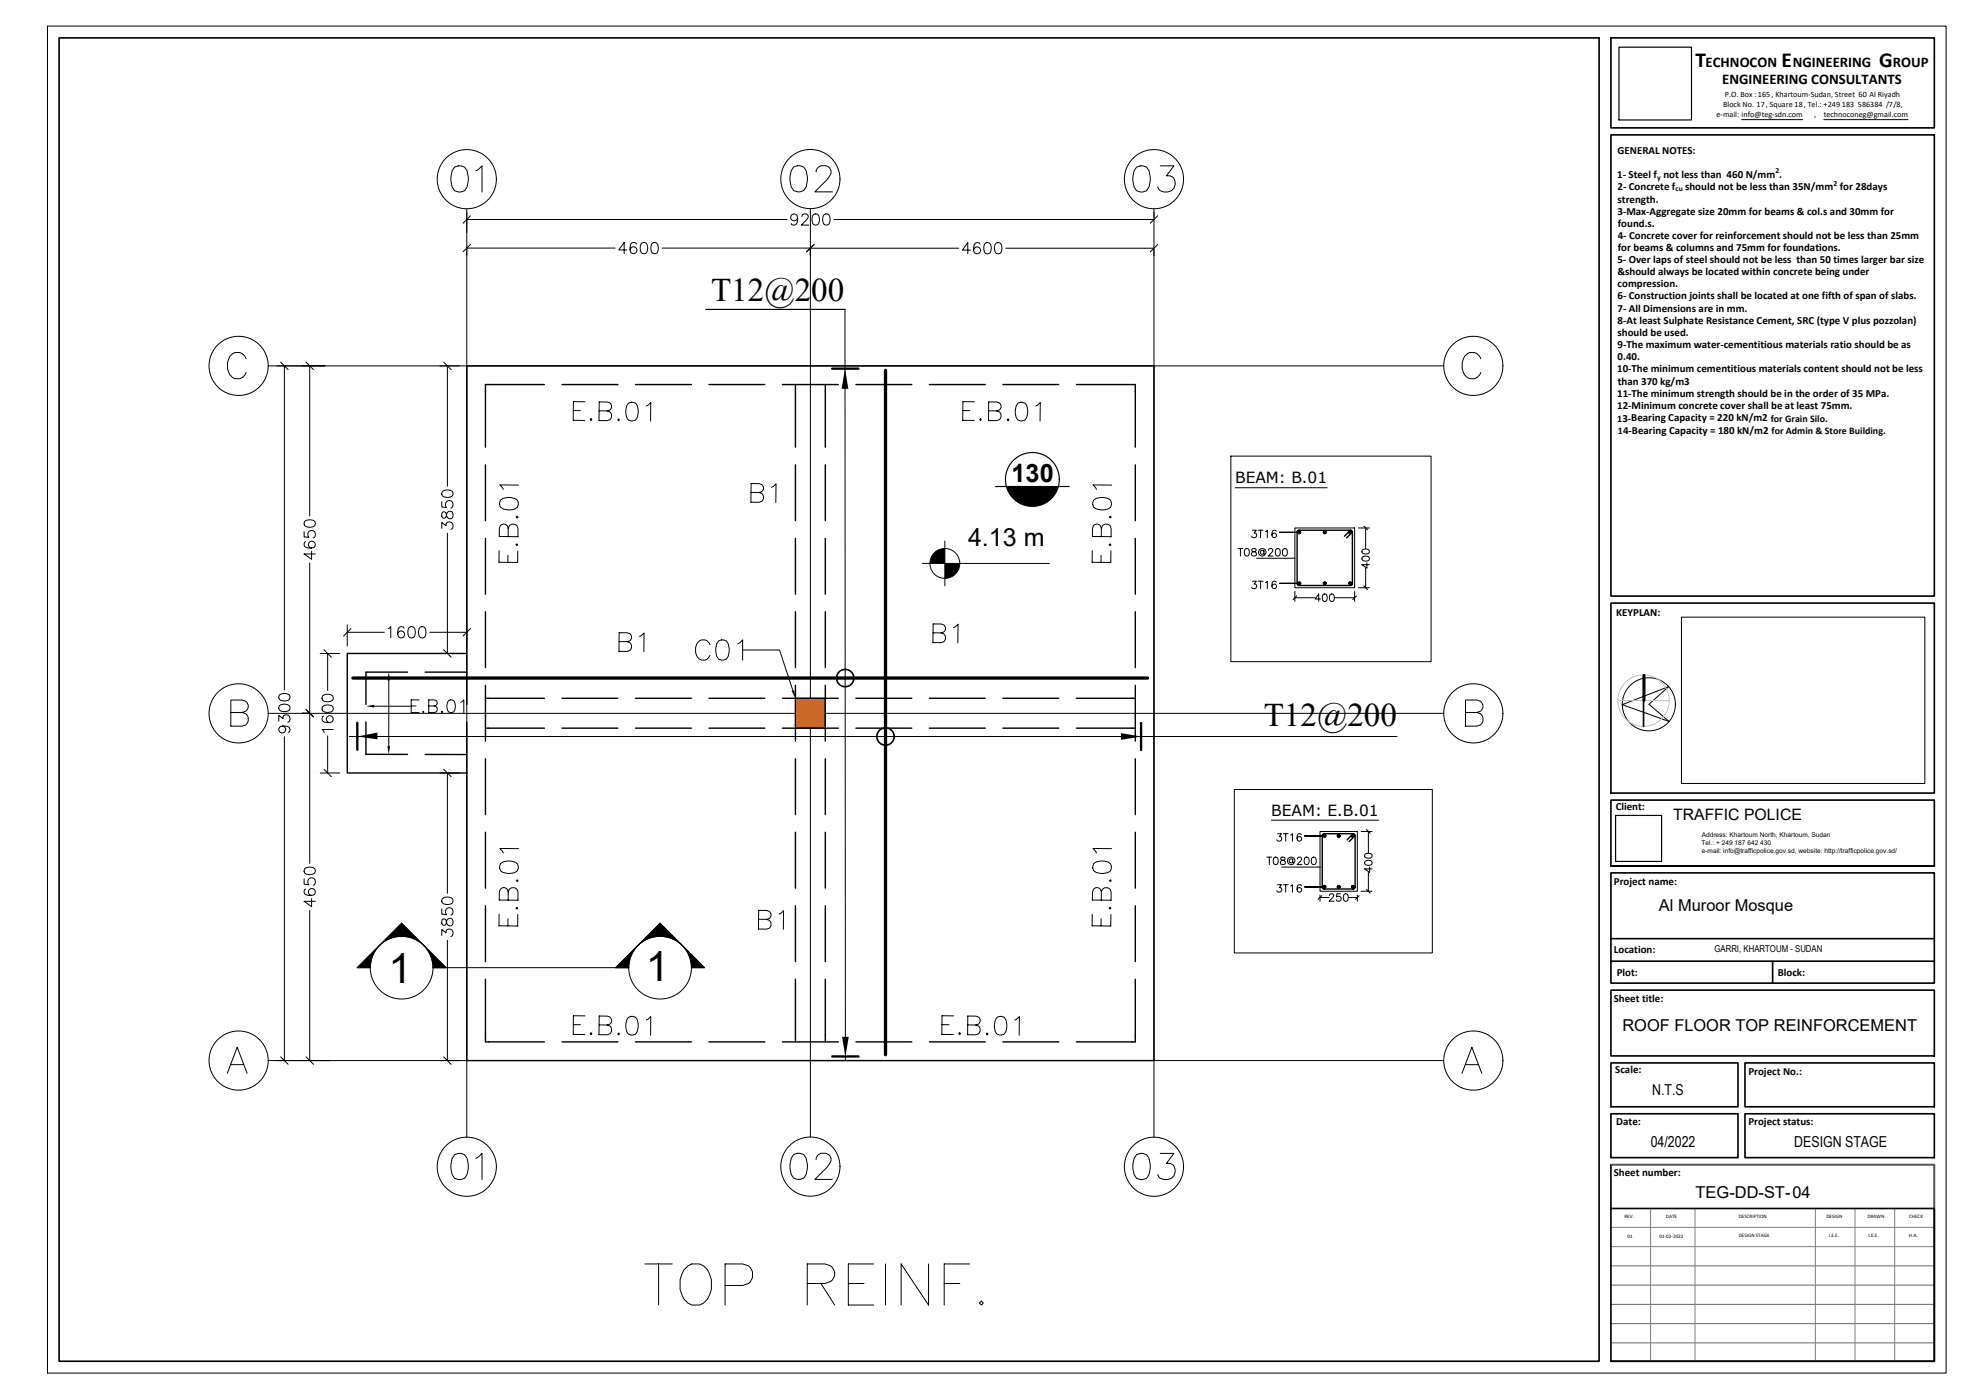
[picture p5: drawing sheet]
<svg xmlns="http://www.w3.org/2000/svg" width="420mm" height="297mm" viewBox="0 0 420 297" stroke-linecap="round" stroke-linejoin="round" font-family="sans-serif">
<g fill="none" stroke="#000" stroke-width=".21">
<path d="M96.7 35.5a1.8 1.8 0 0 1 2.6 .8 4.6 4.6 0 0 1-.5 4.3 1.81 1.81 0 0 1-2.7-.8 4.6 4.6 0 0 1 .6-4.3zM101.2 36.3l.5-.2 .8-.8v5.5M168.8 35.5a1.8 1.8 0 0 1 2.6 .8 4.6 4.6 0 0 1-.5 4.2 1.81 1.81 0 0 1-2.7-.8 4.6 4.6 0 0 1 .6-4.2zM173.5 36.6a1.38 1.38 0 0 1 1.1-1.4h1a1.36 1.36 0 0 1 .8 2.2l-.5 .7-2.6 2.7h3.7M241.7 35.5a1.8 1.8 0 0 1 2.6 .8 4.6 4.6 0 0 1-.5 4.3 1.81 1.81 0 0 1-2.7-.8 4.6 4.6 0 0 1 .6-4.3zM246.7 35.3h2.9l-1.6 2.1a1.63 1.63 0 0 1 1.8 .7 1.63 1.63 0 0 1-.2 1.9 2.01 2.01 0 0 1-3.4-.2M99.3 44.4v197.4M99.3 46.7h68M99.3 52.7h31.5M100 45.9l-1.5 1.6M100 52l-1.5 1.5M133.3 53.1h-1.7l1.1-1.5v2.3"/>
<path d="M135.3 51.9a.7 .7 0 0 0-1-.2 1.84 1.84 0 0 0 0 2.1 .74 .74 0 0 0 1.1-.3 .74 .74 0 0 0-.5-1 .74 .74 0 0 0-.9 .6M136.5 51.7a.77 .77 0 0 1 1.1 .3 1.97 1.97 0 0 1-.2 1.8 .77 .77 0 0 1-1.2-.3 1.97 1.97 0 0 1 .3-1.8zM138.7 51.7a.77 .77 0 0 1 1.2 .3 1.97 1.97 0 0 1-.3 1.8 .77 .77 0 0 1-1.1-.3 1.97 1.97 0 0 1 .2-1.8zM140.8 52.7h31.5M169.6 46.3a.74 .74 0 0 1-1 .6 .74 .74 0 0 1-.3-1.2 .74 .74 0 0 1 1.2 .1 2.14 2.14 0 0 1-.3 1.9 .7 .7 0 0 1-1-.2M170.5 46l.1-.3 .4-.2 .6 .1a.54 .54 0 0 1 .1 .8l-1.3 1.5h1.6M172.3 44.4v197.4M172.3 52.8h31.5M173 45.6a.77 .77 0 0 1 1.1 .3 1.97 1.97 0 0 1-.2 1.8 .77 .77 0 0 1-1.1-.3 1.97 1.97 0 0 1 .2-1.8zM173.1 52l-1.6 1.6M175.3 45.6a.77 .77 0 0 1 1.1 .3 1.97 1.97 0 0 1-.2 1.8 .77 .77 0 0 1-1.2-.3 1.97 1.97 0 0 1 .3-1.8zM177.3 46.7h68.1"/>
<path d="M206.3 53.2h-1.7l1.2-1.6v2.4M208.4 51.9a.7 .7 0 0 0-1-.2 1.84 1.84 0 0 0 0 2.2 .74 .74 0 0 0 1-.4 .74 .74 0 0 0-.5-1 .74 .74 0 0 0-.9 .7M209.5 51.7a.77 .77 0 0 1 1.2 .3 1.97 1.97 0 0 1-.3 1.9 .77 .77 0 0 1-1.1-.4 1.97 1.97 0 0 1 .2-1.8zM211.8 51.7a.77 .77 0 0 1 1.1 .3 1.97 1.97 0 0 1-.2 1.9 .77 .77 0 0 1-1.1-.4 1.97 1.97 0 0 1 .2-1.8zM213.8 52.8h31.6M245.4 44.4v197.4M246.2 45.9l-1.6 1.6M246.2 52l-1.6 1.6M52.3 76.3a1.93 1.93 0 0 0-1.8-1.4 1.93 1.93 0 0 0-1.9 1.4 3.1 3.1 0 0 0 1.4 4.2 1.97 1.97 0 0 0 2.3-1.3M57 77.8h250M59.7 77l1.6 1.6M60.5 77.8v68.9"/>
<path d="M65.1 77l1.5 1.6M65.9 77.8v31.9M314.9 76.3a1.93 1.93 0 0 0-1.9-1.4 1.93 1.93 0 0 0-1.8 1.4 3.1 3.1 0 0 0 1.3 4.2 1.97 1.97 0 0 0 2.4-1.3M64.7 113v1.2l1 .1a.84 .84 0 0 1 0-1.3 .84 .84 0 0 1 1.2 .2 .84 .84 0 0 1-.3 1.2M64.8 110.9a1.84 1.84 0 0 1 2.1 0 .77 .77 0 0 1-.3 1.1 1.97 1.97 0 0 1-1.8-.2l-.1-.4zM65 115.2a.7 .7 0 0 0-.2 1 1.84 1.84 0 0 0 2.1 0 .74 .74 0 0 0-.3-1.1 .74 .74 0 0 0-1 .5 .74 .74 0 0 0 .7 .9M65.9 119.7v63.9M66.3 117.2v1.7l-1.6-1.1h2.3M49.1 151.5h2.4a1.46 1.46 0 0 1 1.3 1.4 1.46 1.46 0 0 1-1.3 1.5h-2.4v-5.6h2.4l.8 .3a1.28 1.28 0 0 1 0 2.1l-.8 .3M57 151.7h250M59.3 153.3v-1.2l.9 .7a.77 .77 0 0 1 .9-.8 .77 .77 0 0 1 .6 1l-.2 .3-.3 .3M59.4 150.1a1.84 1.84 0 0 1 2.1 0 .77 .77 0 0 1-.3 1.1 1.97 1.97 0 0 1-1.8-.2l-.1-.4z"/>
<path d="M59.4 147.8a1.84 1.84 0 0 1 2.1 0 .77 .77 0 0 1-.3 1.1 1.97 1.97 0 0 1-1.8-.2l-.1-.3zM60.1 154.4a.74 .74 0 0 1 .6 1 .74 .74 0 0 1-1.2 .3 .74 .74 0 0 1 .1-1.2 2.15 2.15 0 0 1 1.9 .2 .7 .7 0 0 1-.2 1M60.5 156.6v68.9M65.1 150.9l1.5 1.5M311.6 151.5h2.4a1.46 1.46 0 0 1 1.4 1.4 1.46 1.46 0 0 1-1.4 1.5h-2.4v-5.6h2.4l.8 .3a1.28 1.28 0 0 1 0 2.1l-.8 .3M64.7 186.9v1.1l1 .1a.84 .84 0 0 1 0-1.3 .84 .84 0 0 1 1.2 .2 .84 .84 0 0 1-.3 1.2M64.8 184.7a1.84 1.84 0 0 1 2.1 0 .77 .77 0 0 1-.3 1.1 1.97 1.97 0 0 1-1.8-.2l-.1-.3zM65 189a.7 .7 0 0 0-.2 1 1.84 1.84 0 0 0 2.1 0 .74 .74 0 0 0-.3-1 .74 .74 0 0 0-1 .5 .74 .74 0 0 0 .7 .9M65.9 193.6v31.9M66.3 191.1v1.7l-1.6-1.2h2.3M48.3 228.2l2.1-5.5 2.2 5.5M49.1 226.4h2.7"/>
<path d="M57 225.5h250M59.7 224.7l1.6 1.6M65.1 224.7l1.5 1.6M310.9 228.2l2.1-5.5 2.1 5.5M311.6 226.4h2.7M96.7 245.5a1.8 1.8 0 0 1 2.6 .8 4.6 4.6 0 0 1-.5 4.2 1.81 1.81 0 0 1-2.7-.8 4.6 4.6 0 0 1 .6-4.2zM101.2 246.3l.5-.3 .8-.8v5.6M168.8 245.5a1.8 1.8 0 0 1 2.6 .8 4.6 4.6 0 0 1-.5 4.2 1.81 1.81 0 0 1-2.7-.8 4.6 4.6 0 0 1 .6-4.2zM173.5 246.5a1.38 1.38 0 0 1 1.1-1.3h1a1.36 1.36 0 0 1 .8 2.1l-.5 .8-2.6 2.7h3.7M241.7 245.5a1.8 1.8 0 0 1 2.6 .8 4.6 4.6 0 0 1-.5 4.2 1.81 1.81 0 0 1-2.7-.8 4.6 4.6 0 0 1 .6-4.2zM246.7 245.2h2.9l-1.6 2.2a1.63 1.63 0 0 1 1.8 .7 1.63 1.63 0 0 1-.2 1.9 2.01 2.01 0 0 1-3.4-.3M137.1 268.7h5.8"/>
<path d="M140 268.7v8.8M146.3 269.2a2.99 2.99 0 0 1 4.5 1.6 4.9 4.9 0 0 1-2 6.7 3.1 3.1 0 0 1-3.8-2.1 5.3 5.3 0 0 1 1.3-6.2zM154.2 273.3h3.7a2.29 2.29 0 0 0 2.2-2.3 2.29 2.29 0 0 0-2.2-2.3h-3.7v8.8M171.6 272.9h3.8l1.2-.4a2.02 2.02 0 0 0 0-3.3l-1.2-.5h-3.8v8.8M174.6 272.9l2.9 4.6M180.4 272.9h3.3M185.8 268.7h-5.4v8.8h5.4M188.3 268.7v8.8M197.4 268.7v8.8l-5.8-8.8v8.8M200.8 272.9h3.3M206.2 268.7h-5.4v8.8M208.7 276.6l.4 .5-.4 .4-.4-.4z"/>
<circle cx="99.3" cy="38.1" r="6.3"/>
<circle cx="172.3" cy="38.1" r="6.3"/>
<circle cx="245.4" cy="38.1" r="6.3"/>
<circle cx="50.7" cy="77.8" r="6.3"/>
<circle cx="313.3" cy="77.8" r="6.3"/>
<circle cx="50.7" cy="151.7" r="6.3"/>
<circle cx="313.3" cy="151.7" r="6.3"/>
<circle cx="50.7" cy="225.5" r="6.3"/>
<circle cx="313.3" cy="225.5" r="6.3"/>
<circle cx="99.3" cy="248.1" r="6.3"/>
<circle cx="172.3" cy="248" r="6.3"/>
<circle cx="245.4" cy="248.1" r="6.3"/>
</g>
<path d="M99.3 77.8h146.1v147.7h-146.1v-61.1h-25.5v-25.5h25.5zM103.9 81.8h-.7v1.4M240.7 81.8h.7v1.4M103.2 220.1v1.4h.7M241.4 220.1v1.4h-.7" fill="none" stroke="#000" stroke-width=".3"/>
<path d="M103.2 81.8h138.2M241.4 221.5h-138.2" fill="none" stroke="#000" stroke-width=".3" stroke-dasharray="11.9 3.8" stroke-dashoffset="-.7"/>
<path d="M241.4 81.8v139.7M103.2 221.5v-139.7" fill="none" stroke="#000" stroke-width=".3" stroke-dasharray="11.9 3.8" stroke-dashoffset="-1.4"/>
<path d="M169.1 148.5l6.4 6.3h-6.4zM169.1 148.5h6.4v6.3z" fill-rule="evenodd" fill="#cd6928"/>
<g fill="none" stroke="#000" stroke-width=".21">
<path d="M10.1 5.5h403.7v286.4h-403.7zM10.1 5.5v283.9M370.3 25.4h13M387.8 25.4h17.9M93.5 77.8h4.2M94.3 77l1.6 1.6M95.1 77.8v25.6M179.7 65.8l.1 159.6M121.9 87.3h1.5M124.4 85.4h-2.5v4h2.4M125.5 89.2l.2-.2 .2 .2-.2 .2zM127.4 87.3l1.7 .1a1.04 1.04 0 0 1 1 1 1.04 1.04 0 0 1-1 1h-1.7v-3.9h1.7l.6 .2a.92 .92 0 0 1 0 1.5l-.6 .2"/>
<path d="M131.3 89.3l.2-.2 .2 .2-.2 .2zM133.6 85.7a1.29 1.29 0 0 1 1.9 .6 3.3 3.3 0 0 1-.4 3 1.29 1.29 0 0 1-1.9-.6 3.3 3.3 0 0 1 .4-3zM137.4 86.3l1-.7-.1 3.9M204.7 87.3h1.5M207.2 85.4h-2.5v4h2.5M208.3 89.2l.2-.2 .2 .2-.2 .2zM210.2 87.3l1.7 .1a1.04 1.04 0 0 1 1 1 1.04 1.04 0 0 1-1 1h-1.7v-3.9h1.7l.6 .2a.92 .92 0 0 1 0 1.5l-.6 .2M214.2 89.3l.1-.2 .2 .2-.2 .2zM216.5 85.7a1.29 1.29 0 0 1 1.8 .6 3.3 3.3 0 0 1-.4 3 1.29 1.29 0 0 1-1.8-.6 3.3 3.3 0 0 1 .4-3zM220.2 86.3l1-.7-.1 3.9M261.7 97h42.6v43.7h-42.6zM93.9 112.3v-1.2l.9 .7a.77 .77 0 0 1 .9-.8 .77 .77 0 0 1 .6 1l-.1 .3-.3 .3"/>
<path d="M93.9 106.7v1.1l1.1 .1a.84 .84 0 0 1-.1-1.3 .84 .84 0 0 1 1.3 .2 .84 .84 0 0 1-.3 1.2M94.1 108.9a.9 .9 0 0 0 .2 1.3h.2a1.31 1.31 0 0 0 .6-1.2 .66 .66 0 0 1 .7-.3 .66 .66 0 0 1 .5 .6v.4a.68 .68 0 0 1-.7 .6 .68 .68 0 0 1-.6-.7l-.2-.4a.48 .48 0 0 0-.7-.3zM94.1 104.5a1.84 1.84 0 0 1 2.1 0 .77 .77 0 0 1-.3 1.1 1.97 1.97 0 0 1-1.8-.2l-.2-.3zM95.1 113.4v25.5M106.1 117.1v2.5h4v-2.5M106.4 106.3a3.1 3.1 0 0 1 3.6 .1 1.29 1.29 0 0 1-.6 1.8 3.3 3.3 0 0 1-3-.4l-.2-.9zM108 118.1v1.5M108.1 112.4l-.2-.6a.92 .92 0 0 0-1.5 0l-.2 .6v1.7h3.9v-1.7a1.04 1.04 0 0 0-1-1 1.04 1.04 0 0 0-1 1l-.1 1.7M109.7 115.8l.2-.2 .2 .2-.2 .2zM109.8 109.9l.2-.1 .2 .2-.2 .1zM110.2 103.1h-3.9l.7 1M159.7 104.7h1.7a1.04 1.04 0 0 1 1 1.1 1.04 1.04 0 0 1-1 1h-1.7v-4h1.7l.6 .2a.92 .92 0 0 1 0 1.5l-.6 .2"/>
<path d="M164.1 103.6l.9-.7v3.9M196.1 119.8h27M200.9 115v9.6M232.2 117.1v2.5h4v-2.5M232.5 106.3a3.1 3.1 0 0 1 3.6 .1 1.29 1.29 0 0 1-.5 1.8 3.3 3.3 0 0 1-3.1-.4l-.1-.9zM234.1 118.1v1.5M234.2 112.4l-.2-.6a.92 .92 0 0 0-1.5 0l-.2 .6v1.7h3.9l.1-1.7a1.04 1.04 0 0 0-1.1-1 1.04 1.04 0 0 0-1 1v1.7M235.9 115.8l.1-.2 .2 .2-.2 .2zM235.9 109.9l.2-.1 .2 .2-.2 .1zM236.4 103.1h-4l.7 1M262.6 103.7h19.6M263.2 116.6h1.1"/>
<path d="M263.8 116.6v1.6M264.8 116.7a.52 .52 0 0 1 .8 .2v.4a.68 .68 0 0 1-.6 .9 1.01 1.01 0 0 1-.2-1.5zM266.2 116.7v.5l.5 .1a.46 .46 0 0 1 .5 .4 .46 .46 0 0 1-.4 .5l-.6-.1-.1-.2a.79 .79 0 0 1 .9-.7l.1-.3a.6 .6 0 0 0-.9-.2zM266.3 112.7h.8l-.4 .6a.53 .53 0 0 1 .4 .9 .53 .53 0 0 1-1-.2M267.2 118.7h7.8M267.5 112.7h1.1M268 112.7v1.6M268.7 117.2a.41 .41 0 0 0-.6-.1 .41 .41 0 0 0 0 .6 .41 .41 0 0 0 .6-.1M268.7 117l.1 .8a.68 .68 0 0 0 .2-.9 .68 .68 0 0 0-.9-.2 .8 .8 0 0 0-.4 1.2 .8 .8 0 0 0 1.3 .1M269.1 113l.4-.3v1.6M269.7 117l.3-.4 .5 .1 .1 .2-.2 .6-.7 .7h1M271.4 113l-.1-.2a.52 .52 0 0 0-.8 .2 .93 .93 0 0 0 .4 1.3 .49 .49 0 0 0 .5-.4 .49 .49 0 0 0-.4-.6 .49 .49 0 0 0-.5 .5"/>
<path d="M271.4 116.7a.52 .52 0 0 1 .7 .2l.1 .4a.68 .68 0 0 1-.6 .9 1.01 1.01 0 0 1-.2-1.5zM272.1 113.2h4.2h-4.2h3.4M272.9 116.7a.52 .52 0 0 1 .8 .2v.4a.68 .68 0 0 1-.6 .9 1.01 1.01 0 0 1-.2-1.5zM275.3 112.3h12.7v12.7h-12.7zM276 113.2l.2 .3M276 113.2l.3 .3M276 113.1l.4 .4M276.1 113l.4 .3M276.2 112.9l.3 .4M276.2 112.9l.3 .3M276.3 112.9l.2 .3M276.5 113.4l-.5-.4 .4 .4"/>
<path d="M281.4 113.2l.2 .3M281.4 113.2l.3 .3M281.4 113.1l.4 .4M281.5 113l.4 .3M281.6 112.9l.3 .4M281.6 112.9l.4 .3M281.7 112.9l.3 .3M281.9 113.4l-.5-.4 .4 .4M286.9 113.4l.4-.4-.4 .4M287.1 112.9l-.3 .3M287.2 112.9l-.4 .4M287.3 113l-.4 .3"/>
<path d="M287.4 113.1l-.4 .4M287.4 113.2l-.3 .3M288.8 112.3h2.4M289.7 118.5l.6-.3a.68 .68 0 0 1 .9 .6 .91 .91 0 0 1-1.6 0zM289.7 117l.6-.3a.68 .68 0 0 1 .9 .6 .91 .91 0 0 1-1.6 0zM290 111.9l.8 .8M290.4 112.3v4.4M290.6 119.7v1.1l-1-.7h1.6M68.1 138.9h4.2M68.9 138.1l1.6 1.6M69.7 138.9v7.9M73.8 132.9v4.5"/>
<path d="M73.8 134.4h7.9M74.6 133.6l-1.6 1.6M82.5 133.7l.6-.5v2.4M85.9 133.6a.7 .7 0 0 0-1-.2 1.84 1.84 0 0 0 0 2.1 .74 .74 0 0 0 1.1-.3 .74 .74 0 0 0-.5-1 .74 .74 0 0 0-.9 .6M87.1 133.4a.77 .77 0 0 1 1.1 .3 1.97 1.97 0 0 1-.2 1.8 .77 .77 0 0 1-1.2-.3 1.97 1.97 0 0 1 .3-1.8zM89.3 133.4a.77 .77 0 0 1 1.2 .3 1.97 1.97 0 0 1-.3 1.8 .77 .77 0 0 1-1.1-.3 1.97 1.97 0 0 1 .2-1.8zM91.4 134.4h7.9M93.5 138.9h4.2M94.3 138.1l1.6 1.6M99.3 132.9v4.5M100 133.6l-1.5 1.6M131.6 136.4h1.7a1.04 1.04 0 0 1 1 1.1 1.04 1.04 0 0 1-1 1h-1.7l.1-4h1.7l.5 .2a.92 .92 0 0 1 0 1.5l-.6 .2"/>
<path d="M136 135.3l.9-.7v4M151 137.1a1.49 1.49 0 0 0-1.5-1.1 1.49 1.49 0 0 0-1.4 1.1 2.42 2.42 0 0 0 1 3.2 1.52 1.52 0 0 0 1.9-1M152.8 136.3a1.39 1.39 0 0 1 2 .6 3.5 3.5 0 0 1-.4 3.2 1.39 1.39 0 0 1-2-.6 3.5 3.5 0 0 1 .4-3.2zM156.9 136.9l1-.8v4.2M158.1 138.2h7.7l2.8 8.6M198.4 134.5l1.7 .1a1.04 1.04 0 0 1 1 1 1.04 1.04 0 0 1-1 1h-1.7v-3.9h1.7l.6 .2a.92 .92 0 0 1 0 1.5l-.6 .2M202.8 133.5l.9-.8v4M266.3 123.6h.8l-.4 .6a.53 .53 0 0 1 .4 .8 .53 .53 0 0 1-1-.1M267.5 123.6h1.1M268 123.6v1.6M269.1 123.9l.4-.3v1.6M271.4 123.8l-.1-.1a.52 .52 0 0 0-.8 .2 .93 .93 0 0 0 .4 1.3 .49 .49 0 0 0 .5-.5 .49 .49 0 0 0-.4-.5 .49 .49 0 0 0-.5 .4"/>
<path d="M272.1 124h4.2h-4.2h3.4M275.3 125.8v2.1M275.3 127.1h4.3M275.7 126.7l-.8 .8M276.2 123.8l-.2 .2M276.3 123.8l-.3 .3M276.4 123.8l-.4 .3M276.4 123.8l-.4 .4M276.5 123.8l-.4 .4M276.5 123.9l-.4 .4M276.5 123.9l-.3 .4M276.5 124l-.3 .3"/>
<path d="M276.5 124.1l-.2 .2M280.8 127.4h-1.2l.8-1.1v1.6M281.4 126.4a.52 .52 0 0 1 .7 .2l.1 .4a.68 .68 0 0 1-.6 .9 1.01 1.01 0 0 1-.2-1.5zM281.5 124.2l.4-.4-.4 .5M281.6 123.8l-.2 .2M281.7 123.8l-.3 .3M281.8 123.8l-.4 .3M281.8 123.8l-.4 .4M281.9 123.9l-.3 .4M282 124l-.4 .3M282 124.1l-.3 .2M282.9 126.4a.52 .52 0 0 1 .7 .2l.1 .4a.68 .68 0 0 1-.6 .9 1.01 1.01 0 0 1-.2-1.5z"/>
<path d="M283.7 127.1h4.3M286.8 124l.3 .3M286.8 124.1l.3 .2M286.8 123.9l.4 .4M286.9 123.9l.4 .4M286.9 123.8l.4 .4M287 123.8l.4 .3M287.1 123.8l.3 .3M287.1 123.8l.3 .2M288 125.8v2.1M288.4 126.7l-.8 .8M288.8 125h2.4"/>
<path d="M290 124.6l.8 .8M290.4 120.8v4.2M357.5 131.2h51.8v35.4h-51.8zM68.6 150.2a1.84 1.84 0 0 1 2.1 0 .77 .77 0 0 1-.3 1.2 1.97 1.97 0 0 1-1.8-.3l-.1-.3zM68.6 148a1.84 1.84 0 0 1 2.1 0 .77 .77 0 0 1-.3 1.1 1.97 1.97 0 0 1-1.8-.2l-.1-.4zM68.8 152.3a.7 .7 0 0 0-.2 1 1.84 1.84 0 0 0 2.1 0 .74 .74 0 0 0-.3-1.1 .74 .74 0 0 0-1 .5 .74 .74 0 0 0 .7 .9M69.7 156.5v7.9M70.9 155.1h-2.4l.4 .6M74.3 156.6h222.8M79.6 150.1l3.1 .1v8.4M82.7 144.7v5.5h4.6M87.4 150.1h1.1"/>
<path d="M89.1 148.8h-1.7v2.7h1.7M89.9 151.4l.1-.1 .1 .1-.1 .1zM91.2 150.1h1.1a.71 .71 0 0 1 .7 .7 .71 .71 0 0 1-.7 .7h-1.1v-2.7l1.5 .1a.62 .62 0 0 1 0 1.1l-.4 .1M93.9 151.4l.1-.1 .1 .1-.1 .1zM95.4 148.9a.88 .88 0 0 1 1.3 .4 2.23 2.23 0 0 1-.3 2.1 .88 .88 0 0 1-1.3-.4 2.23 2.23 0 0 1 .3-2.1zM98 149.3l.6-.5v2.7M169.1 148.5h6.4v6.3h-6.4zM344.9 149.8l9.9-3.8-4.2 3.8 4.3 3.6zM68.1 164.4h4.2M68.9 163.6l1.6 1.5M93.5 164.4h4.2M94.3 163.6l1.6 1.5"/>
<path d="M95.1 164.4v25.5M262.5 167.9h42.1v34.7h-42.1zM270.3 174.4h22.9M271.6 177.3h.9l-.5 .6a.53 .53 0 0 1 .4 .8 .53 .53 0 0 1-.9-.2M272.8 177.3h1.1M273.4 177.3v1.6M274.4 177.6l.4-.3v1.6M276.7 177.5l-.1-.2a.52 .52 0 0 0-.7 .3 .93 .93 0 0 0 .4 1.3 .49 .49 0 0 0 .5-.5 .49 .49 0 0 0-.5-.5 .49 .49 0 0 0-.5 .4M277.4 177.7h4.2h-4.2h3.4M280.7 176.8h7.9v12.7h-7.9zM281.3 177.8l.3 .2M281.3 177.7l.3 .3"/>
<path d="M281.3 177.6l.4 .4M281.4 177.6l.4 .4M281.4 177.5l.4 .4M281.5 177.5l.3 .4M281.5 177.5l.4 .3M281.6 177.4l.3 .4M281.6 177.4l.3 .3M284.4 177.8l.2 .2M284.4 177.7l.3 .3M284.4 177.6l.3 .4M284.4 177.6l.4 .4M284.4 177.5l.4 .4"/>
<path d="M284.5 177.5l.4 .4M284.5 177.5l.4 .3M284.6 177.4l.3 .4M284.7 177.4l.2 .3M287.5 177.9l.4-.3-.4 .4M287.6 177.4l-.2 .3M287.7 177.4l-.3 .4M287.8 177.5l-.4 .3M287.8 177.5l-.4 .4M287.9 177.6l-.3 .4M288 177.8l-.3 .2M288 177.7l-.4 .3"/>
<path d="M289.4 176.8h2.4M290.6 176.4l.8 .8M291 176.8v4.6M85.4 199.1a6.7 6.7 0 0 1 6.7 6.6M85.4 196.3l9.4 9.4M85.4 199.1a6.7 6.7 0 0 0-6.7 6.6M85.4 196.3l-9.4 9.4h2.7M85.4 196.3v2.8M93.9 198.9v-1.3l.9 .7a.77 .77 0 0 1 .9-.8 .77 .77 0 0 1 .6 1.1l-.1 .3-.3 .2M93.9 193.2v1.2l1.1 .1a.84 .84 0 0 1-.1-1.3 .84 .84 0 0 1 1.3 .2 .84 .84 0 0 1-.3 1.2M94.1 195.5a.9 .9 0 0 0 .2 1.2h.2a1.31 1.31 0 0 0 .6-1.1 .66 .66 0 0 1 .7-.4 .66 .66 0 0 1 .5 .6v.5a.68 .68 0 0 1-.7 .6 .68 .68 0 0 1-.6-.7l-.2-.5a.48 .48 0 0 0-.7-.2zM94.1 191.1a1.84 1.84 0 0 1 2.1 0 .77 .77 0 0 1-.3 1.1 1.97 1.97 0 0 1-1.8-.2l-.2-.4z"/>
<path d="M95.1 199.9v25.6M106.1 194.4v2.4l4 .1v-2.5M106.4 183.6a3.1 3.1 0 0 1 3.6 .1 1.29 1.29 0 0 1-.6 1.8 3.3 3.3 0 0 1-3-.4l-.2-.9zM108 195.4v1.5M108.1 189.7l-.2-.6a.92 .92 0 0 0-1.5 0l-.2 .6v1.7h3.9v-1.7a1.04 1.04 0 0 0-1-1 1.04 1.04 0 0 0-1 1l-.1 1.7M109.7 193.1l.2-.2 .2 .2-.2 .2zM109.8 187.2l.2-.1 .2 .1-.2 .2zM110.2 180.4h-3.9l.7 1M140.4 199.1a6.7 6.7 0 0 1 6.6 6.6M140.4 196.3l9.4 9.4h-2.8M140.4 196.3v2.8M140.4 199.1a6.7 6.7 0 0 0-6.7 6.6"/>
<path d="M140.4 196.3l-9.5 9.4M161.3 195.5h1.7a1.04 1.04 0 0 1 1 1 1.04 1.04 0 0 1-1 1.1l-1.7-.1v-3.9h1.7l.6 .2a.92 .92 0 0 1 0 1.5l-.6 .2M165.7 194.4l.9-.8v4M232.2 194.4v2.4l4 .1v-2.5M232.5 183.6a3.1 3.1 0 0 1 3.6 .1 1.29 1.29 0 0 1-.5 1.8 3.3 3.3 0 0 1-3.1-.4l-.1-.9zM234.1 195.4v1.5M234.2 189.7l-.2-.6a.92 .92 0 0 0-1.5 0l-.2 .6v1.7h3.9l.1-1.7a1.04 1.04 0 0 0-1.1-1 1.04 1.04 0 0 0-1 1v1.7M235.9 193.1l.1-.2 .2 .2-.2 .2zM235.9 187.2l.2-.1 .2 .1-.2 .2zM236.4 180.4h-4l.7 1M269.4 182.2h1M269.9 182.2v1.6"/>
<path d="M271 182.3a.52 .52 0 0 1 .7 .2l.1 .4a.68 .68 0 0 1-.6 .9 1.01 1.01 0 0 1-.2-1.5zM271.6 188.1h.9l-.5 .6a.53 .53 0 0 1 .4 .9 .53 .53 0 0 1-.9-.2M272.4 182.3v.5l.4 .1a.46 .46 0 0 1 .5 .4 .46 .46 0 0 1-.4 .5h-.5l-.2-.3a.79 .79 0 0 1 .9-.7l.1-.3a.6 .6 0 0 0-.8-.2zM272.5 184.4h7.9M272.8 188.1h1.1M273.4 188.1v1.6M274.4 188.4l.4-.3v1.6M274.9 182.8a.41 .41 0 0 0-.6-.1 .41 .41 0 0 0 0 .7 .41 .41 0 0 0 .6-.2M274.9 182.6l.1 .9a.68 .68 0 0 0 .2-1 .68 .68 0 0 0-1-.2 .8 .8 0 0 0-.3 1.2 .8 .8 0 0 0 1.2 .1M275.9 182.6l.3-.4 .4 .1 .2 .2-.3 .6-.7 .7h1.1M276.7 188.3l-.1-.1a.52 .52 0 0 0-.7 .2 .93 .93 0 0 0 .4 1.3 .49 .49 0 0 0 .5-.5 .49 .49 0 0 0-.5-.5 .49 .49 0 0 0-.5 .5M277.4 188.6h4.2h-4.2h3.4"/>
<path d="M277.5 182.3a.52 .52 0 0 1 .8 .2l.1 .4a.68 .68 0 0 1-.6 .9 1.01 1.01 0 0 1-.3-1.5zM279 182.3a.52 .52 0 0 1 .8 .2l.1 .4a.68 .68 0 0 1-.6 .9 1.01 1.01 0 0 1-.3-1.5zM280.7 190.3v1.3M280.7 190.8h1.9M281.1 190.4l-.8 .8M281.6 188.3l-.3 .2M281.6 188.3l-.3 .3M281.7 188.3l-.4 .4M281.8 188.3l-.4 .4M281.8 188.4l-.4 .4M281.8 188.4l-.3 .4M281.9 188.5l-.4 .3"/>
<path d="M281.9 188.5l-.3 .4M281.9 188.6l-.3 .3M282.7 190.4l.3-.4 .4 .1 .2 .2-.2 .6-.8 .7h1.1M284.4 188.8l.4-.4-.3 .4M284.6 188.3l-.2 .2M284.7 188.3l-.3 .3M284.7 188.3l-.3 .4M284.8 188.3l-.4 .4M284.9 188.5l-.4 .3M284.9 188.5l-.3 .4M284.9 188.6l-.2 .3M285 190h-.7l-.1 .7a.56 .56 0 0 1 .8 0 .56 .56 0 0 1-.1 .8 .56 .56 0 0 1-.8-.2"/>
<path d="M285.9 190.1a.52 .52 0 0 1 .7 .2l.1 .4a.68 .68 0 0 1-.6 .9 1.01 1.01 0 0 1-.2-1.5zM286.7 190.8h1.9M287.4 188.5l.3 .4M287.4 188.6l.2 .3M287.4 188.5l.4 .3M287.4 188.4l.4 .4M287.5 188.4l.4 .4M287.5 188.3l.4 .4M287.6 188.3l.3 .4M287.6 188.3l.4 .3M287.7 188.3l.3 .2M288.6 190.3v1.3"/>
<path d="M289 190.4l-.8 .8M289.4 189.5h2.4M290.2 183.2l.6-.3a.68 .68 0 0 1 1 .6 .91 .91 0 0 1-1.6 0zM290.2 181.6l.6-.2a.68 .68 0 0 1 1 .6 .91 .91 0 0 1-1.6 0zM290.6 189.1l.8 .8M291 185.5v4M291.2 184.4v1.1l-1-.8h1.6M78.7 205.7a6.7 6.7 0 0 1 6.7-6.6 6.7 6.7 0 0 1 6.7 6.6M78.7 205.7a6.7 6.7 0 0 0 6.7 6.7 6.7 6.7 0 0 0 6.7-6.7M121.9 217.9h1.5M124.4 216h-2.5v3.9l2.4 .1M125.5 219.8l.2-.2 .2 .2-.2 .2z"/>
<path d="M127.4 217.9h1.7a1.04 1.04 0 0 1 1 1.1 1.04 1.04 0 0 1-1 1h-1.7v-4h1.7l.6 .2a.92 .92 0 0 1 0 1.6l-.6 .1M131.3 219.9l.2-.2 .2 .2-.2 .1zM133.6 216.3a1.29 1.29 0 0 1 1.9 .6 3.3 3.3 0 0 1-.4 3 1.29 1.29 0 0 1-1.9-.6 3.3 3.3 0 0 1 .4-3zM133.7 205.7a6.7 6.7 0 0 0 6.7 6.7 6.7 6.7 0 0 0 6.6-6.7M133.7 205.7a6.7 6.7 0 0 1 6.7-6.6 6.7 6.7 0 0 1 6.6 6.6M133.7 205.7h-41.7M137.4 216.9l1-.8-.1 4M200.3 217.9h1.5M202.8 216h-2.5v3.9l2.4 .1M203.9 219.8l.1-.2 .2 .2-.2 .2zM205.8 217.9h1.7a1.04 1.04 0 0 1 .9 1.1 1.04 1.04 0 0 1-1 1h-1.7l.1-4h1.7l.6 .2a.92 .92 0 0 1-.1 1.6l-.5 .1M209.7 219.9l.2-.2 .2 .2-.2 .1z"/>
<path d="M212 216.3a1.29 1.29 0 0 1 1.9 .6 3.3 3.3 0 0 1-.4 3 1.29 1.29 0 0 1-1.9-.6 3.3 3.3 0 0 1 .4-3zM215.8 216.9l1-.8-.1 4M93.5 225.5h4.2M94.3 224.7l1.6 1.6"/>
<circle cx="200.9" cy="119.8" r="3.2"/>
<circle cx="350.6" cy="149.8" r="5.6"/>
</g>
<path d="M103.2 148.5h138.2M103.2 154.8h138.2" fill="none" stroke="#000" stroke-width=".3" stroke-dasharray="11.9 3.8" stroke-dashoffset="-.7"/>
<g fill="none" stroke="#000" stroke-width=".3">
<path d="M169.1 81.8v1.4M175.5 81.8v1.4M287.1 112.7l-1.2 1.3M287.1 112.7l.3 .2 .2 .2M287.1 112.7h-10.9l-.3 .2-.1 .2v11l.1 .3 .3 .1h10.9l.3-.1 .2-.3v-11M287.6 113.2l-1.3 1.2M103.2 148.5h.7M103.2 154.8h.7M240.7 148.5h.7M240.7 154.8h.7M281.3 177.4l.3-.1h6.1l.4 .2v11.1l-.2 .4h-6.3l-.4-.2-.1-11.1zM287.7 177.3l-1.3 1.3"/>
<path d="M288.1 177.7l-1.2 1.2M169.1 220.1v1.4M175.5 220.1v1.4"/>
<circle cx="276.3" cy="113.2" r=".29"/>
<circle cx="281.7" cy="113.2" r=".29"/>
<circle cx="287.1" cy="113.2" r=".29"/>
<circle cx="276.3" cy="124" r=".29"/>
<circle cx="281.7" cy="124" r=".29"/>
<circle cx="287.1" cy="124" r=".29"/>
<circle cx="281.6" cy="177.7" r=".29"/>
<circle cx="284.6" cy="177.7" r=".29"/>
<circle cx="287.7" cy="177.7" r=".29"/>
<circle cx="281.6" cy="188.6" r=".29"/>
<circle cx="284.6" cy="188.6" r=".29"/>
<circle cx="287.7" cy="188.6" r=".29"/>
</g>
<path d="M169.1 221.5v-139.7M175.5 221.5v-139.7" fill="none" stroke="#000" stroke-width=".3" stroke-dasharray="11.9 3.8" stroke-dashoffset="-1.4"/>
<path d="M188.3 78.7v145.6M75 144.2h169" fill="none" stroke="#000" stroke-width=".7"/>
<path d="M176.9 78.4h5.6M76 153.7v5.7M242.6 153.7v5.8M177 224.6h5.6" fill="none" stroke="#000" stroke-width=".5"/>
<g fill="#000">
<path d="M179.7 78.4l.7 4.3h-1.4zM275 118.6l.8 .1-.8 .1zM275.5 113.1l.8 .1-.8 .1zM275.5 123.9l.8 .1-.8 .2zM77.8 150.1l1.8-.2v.5zM76 156.6l4.3-.8v1.4zM82.7 142.9l.3 1.8h-.6zM82.4 158.6h.5l-.2 1.8zM168.3 146.9l.6-.2 .2 1.8zM238.3 155.9l4.3 .7-4.3 .7zM280.8 177.6l.8 .1-.8 .2zM280.4 184.2l.7 .2-.7 .1z"/>
<path d="M280.8 188.4l.8 .2-.8 .1zM179 220.5h1.5l-.7 4.1z"/>
<path d="M200.9 119.8h3.2a3.2 3.2 0 0 1-3.2 3.2z" fill-rule="evenodd"/>
<path d="M198.7 117.6l.8-.6 1.4-.4v3.2h-3.2l.4-1.4z" fill-rule="evenodd"/>
<path d="M214 103.4h11a5.7 5.7 0 0 1-5.5 4.3 5.7 5.7 0 0 1-5.5-4.3z" fill-rule="evenodd"/>
<path d="M85.4 196.3v2.8a6.7 6.7 0 0 0-4.7 1.9z" fill-rule="evenodd"/>
<path d="M85.4 196.3l4.7 4.7a6.7 6.7 0 0 0-4.7-1.9z" fill-rule="evenodd"/>
<path d="M140.4 196.3l4.7 4.7a6.7 6.7 0 0 0-4.7-1.9z" fill-rule="evenodd"/>
<path d="M135.6 201l4.8-4.7v2.8a6.7 6.7 0 0 0-4.8 1.9z" fill-rule="evenodd"/>
<path d="M76 205.7l4.7-4.7a6.7 6.7 0 0 0-2 4.7z" fill-rule="evenodd"/>
<path d="M90.1 201l4.7 4.7h-2.7a6.7 6.7 0 0 0-2-4.7z" fill-rule="evenodd"/>
<path d="M135.6 201a6.7 6.7 0 0 0-1.9 4.7h-2.8z" fill-rule="evenodd"/>
<path d="M145.1 201l4.7 4.7h-2.8a6.7 6.7 0 0 0-1.9-4.7z" fill-rule="evenodd"/>
</g>
<g fill="none" stroke="#000" stroke-width=".35">
<path d="M12.6 8.1h327.4v281.3h-327.4zM342.5 8.1h68.8v19.1h-68.8zM342.5 28.7h68.8v98h-68.8zM342.5 128.2h68.8v40.4h-68.8zM349.5 149v-5.5v10.9M349.5 143.5v5.5M349.6 143.5v5.5M349.7 143.5v5.5M342.5 170.1h68.8v14h-68.8zM342.5 185.6h68.8v23.4h-68.8zM342.5 184.1h68.8h-68.8M342.5 199.6h68.8"/>
<path d="M342.5 210.5h68.8v14h-68.8zM342.5 204.4h68.8M376.9 204.4v4.6M342.5 236.8h27v9.3h-27zM342.5 226h27v9.3h-27zM371 236.8h40.3v9.3h-40.3zM371 226h40.3v9.3h-40.3zM342.5 257h68.8v32.4h-68.8zM342.5 257v-9.4h68.8v41.8h-68.8"/>
<circle cx="179.7" cy="144.2" r="1.84"/>
<circle cx="188.3" cy="156.6" r="1.84"/>
</g>
<g fill="none" stroke="#000" stroke-width=".25">
<path d="M344.2 10h15.5v15.5h-15.5zM150.1 65.8h29.6M211.7 103.4h15.7M343.5 173.4h9.8v9.8h-9.8z"/>
<circle cx="219.5" cy="101.9" r="5.7"/>
</g>
<path d="M99.3 138.9v25.5" fill="none" stroke="#000" stroke-width=".3" stroke-dasharray="11.9 3.8" stroke-dashoffset="1"/>
<path d="M99.3 142.9h-21.5M77.8 160.4h21.5" fill="none" stroke="#000" stroke-width=".3" stroke-dasharray="11.9 3.8" stroke-dashoffset="3"/>
<path d="M77.8 142.9v17.5" fill="none" stroke="#000" stroke-width=".3" stroke-dasharray="11.9 3.8" stroke-dashoffset="5"/>
<path d="M351 257v32.4M360.4 257v32.4M386 257v32.4M394.4 257v32.4M402.9 257v32.4M342.5 265.1h68.8M342.5 261h68.8" fill="none" stroke="#808080" stroke-width=".21"/>
<path d="M342.5 273.2h68.8M342.5 269.2h68.8M342.5 277.3h68.8M342.5 285.5h68.8M342.5 281.4h68.8" fill="none" stroke="#666" stroke-width=".21"/>
<path d="M342.5 247.6h68.8v9.4h-68.8" fill="none" stroke="#656565" stroke-width=".21"/>
<g fill="none" stroke="#c0c0c0" stroke-width=".21">
<path d="M344 149h10.9"/>
<circle cx="349.5" cy="149" r="5.5"/>
</g>
<g font-size="8.9">
<text x="82.6" y="208.9">1</text>
<text x="137.3" y="208.5">1</text>
</g>
<g font-size="7">
<text x="151.2" y="64.1">T12@200</text>
<text x="268.7" y="154.3">T12@200</text>
</g>
<text font-size="5.4" x="215.1" y="102.4">130</text>
<text font-size="5.3" x="205.8" y="116.1">4.13 m</text>
<g font-size="4.5">
<text x="360.5" y="14.3">T</text>
<text x="378.8" y="14.3">E</text>
<text x="399.6" y="14.3">G</text>
</g>
<g font-size="3.5">
<text x="352.8" y="193.7">Al Muroor Mosque</text>
<text x="345" y="219.3">ROOF FLOOR TOP REINFORCEMENT</text>
<text x="360.5" y="254.7">TEG-DD-ST-04</text>
</g>
<text font-size="3.4" x="355.8" y="174.3">TRAFFIC POLICE</text>
<g font-size="3.3">
<text x="262.6" y="102.7">BEAM: B.01</text>
<text x="270.3" y="173.4">BEAM: E.B.01</text>
</g>
<g font-size="3.2">
<text x="351.3" y="232.9">N.T.S</text>
<text x="351" y="244">04/2022</text>
<text x="381.5" y="244">DESIGN STAGE</text>
</g>
<g font-size="3.1">
<text x="362.7" y="14.3">ECHNOCON</text>
<text x="366.2" y="17.9">ENGINEERING CONSULTANTS</text>
<text x="381.2" y="14.3">NGINEERING</text>
<text x="402.5" y="14.3">ROUP</text>
</g>
<g font-size="2.3">
<text x="343.9" y="32.7">GENERAL NOTES:</text>
<text x="343.9" y="37.8">1- Steel f not less than 460 N/mm .</text>
<text x="343.9" y="40.5">2- Concrete f</text>
<text x="358.3" y="40.5">should not be less than 35N/mm for 28days</text>
<text x="343.9" y="45.7">3-Max-Aggregate size 20mm for beams &amp; col.s and 30mm for</text>
<text x="343.9" y="43.1">strength.</text>
<text x="344" y="50.8">4- Concrete cover for reinforcement should not be less than 25mm</text>
<text x="344" y="48.3">found.s.</text>
<text x="344" y="53.4">for beams &amp; columns and 75mm for foundations.</text>
<text x="343.9" y="56">5- Over laps of steel should not be less than 50 times larger bar size</text>
<text x="343.9" y="58.6">&amp;should always be located within concrete being under</text>
<text x="343.9" y="63.7">6- Construction joints shall be located at one fifth of span of slabs.</text>
<text x="343.9" y="61.1">compression.</text>
<text x="343.9" y="66.3">7- All Dimensions are in mm.</text>
<text x="343.9" y="71.5">should be used.</text>
<text x="344" y="68.9">8-At least Sulphate Resistance Cement, SRC (type V plus pozzolan)</text>
<text x="344" y="74.1">9-The maximum water-cementitious materials ratio should be as</text>
<text x="344" y="76.5">0.40.</text>
<text x="343.9" y="79.1">10-The minimum cementitious materials content should not be less</text>
<text x="344" y="81.8">than 370 kg/m3</text>
<text x="343.9" y="84.4">11-The minimum strength should be in the order of 35 MPa.</text>
<text x="343.9" y="86.9">12-Minimum concrete cover shall be at least 75mm.</text>
<text x="343.7" y="131">KEYPLAN:</text>
<text x="343.5" y="172.3">Client:</text>
<text x="343.2" y="188.1">Project name:</text>
<text x="343.2" y="202.6">Location:</text>
<text x="343.8" y="207.4">Plot:</text>
<text x="378" y="207.6">Block:</text>
<text x="343.1" y="213.1">Sheet title:</text>
<text x="343.5" y="228.2">Scale:</text>
<text x="371.8" y="228.5">Project No.:</text>
<text x="343.7" y="239.2">Date:</text>
<text x="371.8" y="239.2">Project status:</text>
<text x="343.1" y="250.1">Sheet number:</text>
</g>
<g font-size="2.1">
<text x="343.9" y="89.6">13-Bearing Capacity = 220 kN/m2 for Grain Silo.</text>
<text x="344" y="92.3">14-Bearing Capacity = 180 kN/m2 for Admin &amp; Store Building.</text>
</g>
<text font-size="2" x="364.5" y="202.4">GARRI, KHARTOUM - SUDAN</text>
<g font-size="1.7">
<text x="366.4" y="22.7">Block No. 17, Square 18, Tel.: +249 183 586384 /7/8,</text>
<text x="366.8" y="20.5">P.O. Box :165, Khartoum-Sudan, Street 60 Al Riyadh</text>
<text x="365" y="24.9">e-mail: info@teg-sdn.com</text>
<text x="385.7" y="24.9">,</text>
<text x="387.8" y="24.9">technoconeg@gmail.com</text>
</g>
<g font-size="1.6">
<text x="352.4" y="38.3">y</text>
<text x="356.3" y="40.7">cu</text>
<text x="377.5" y="36.9">2</text>
<text x="389.9" y="39.6">2</text>
</g>
<g font-size="1.4">
<text x="361.8" y="179.7">Tel.: + 249 187 642 430</text>
<text x="361.8" y="178">Address: Khartoum North, Khartoum, Sudan</text>
<text x="361.8" y="181.4">e-mail: info@trafficpolice.gov.sd, website: http://trafficpolice.gov.sd/</text>
</g>
<g font-size="1.1">
<text x="345.4" y="259.1">REV.</text>
<text x="346.1" y="263.2">01</text>
<text x="352.9" y="263.2">01-02-2022</text>
<text x="354.2" y="259.1">DATE</text>
<text x="369.7" y="263">DESIGN STAGE</text>
<text x="369.7" y="259">DESCRIPTION</text>
<text x="388.4" y="259.1">DESIGN</text>
<text x="388.9" y="263.1">I.E.E.</text>
<text x="397.1" y="259.1">DRAWN</text>
<text x="397.3" y="263.1">I.E.E.</text>
<text x="405.9" y="263.1">H.A.</text>
<text x="405.9" y="259.1">CHECK</text>
</g>
</svg>
